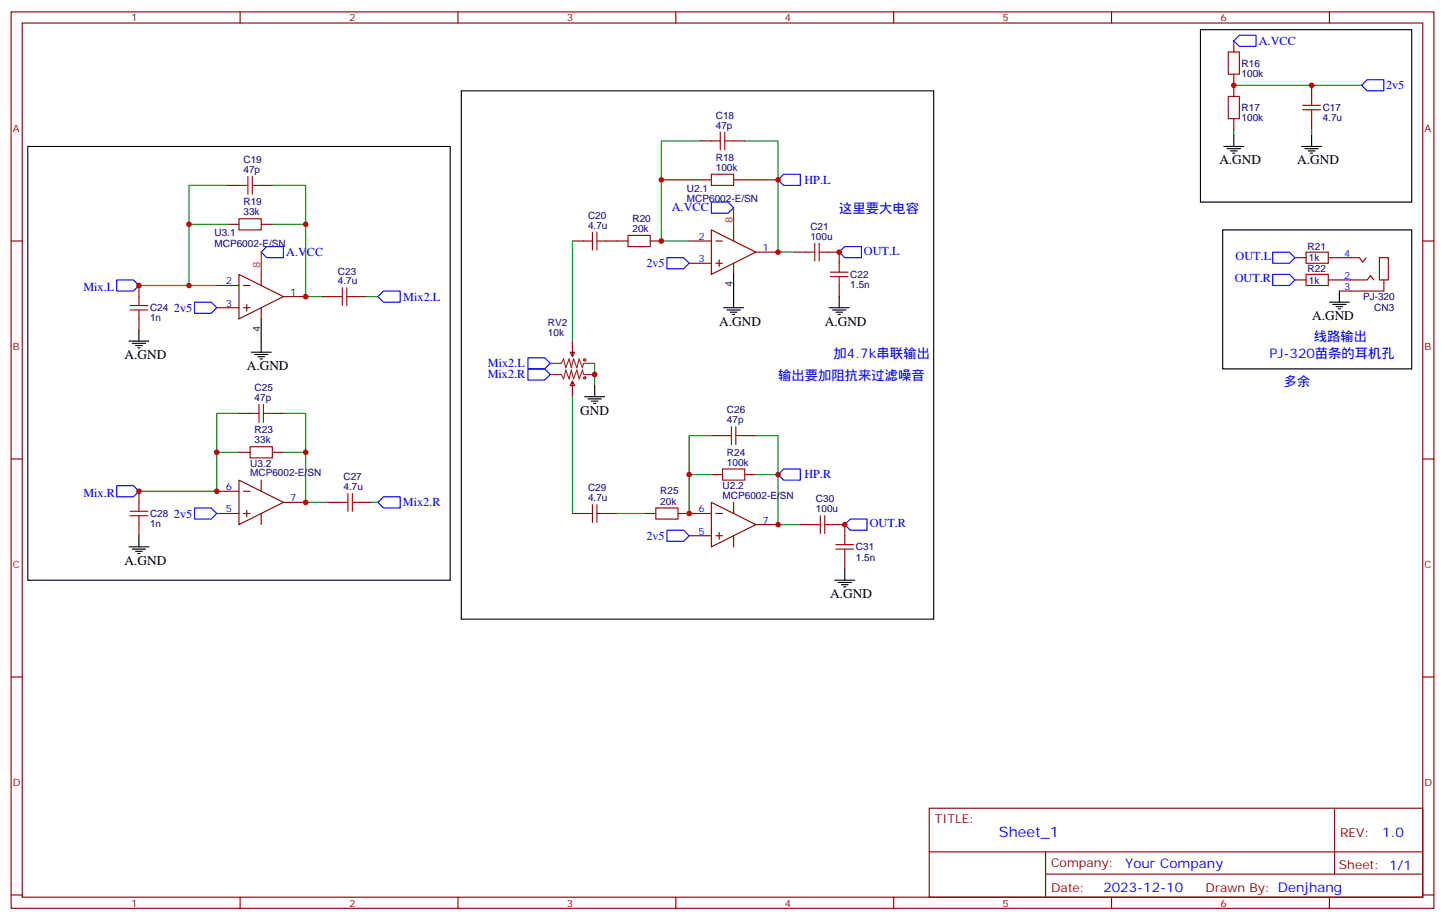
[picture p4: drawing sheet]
<svg xmlns="http://www.w3.org/2000/svg" width="459mm" height="292mm" viewBox="0 0 459 292" stroke-linecap="round" stroke-linejoin="round" font-family="sans-serif">
<g fill="none" stroke="#870000" stroke-width=".35">
<path d="M3.5 3.8h451.6v284.3h-451.6zM7.1 7.3h444.5v277.3h-444.5zM76.2 3.8v3.5M145.3 3.8v3.5M214.5 3.8v3.5M283.6 3.8v3.5M352.8 3.8v3.5M391.6 12.9v3.6M421.9 3.8v3.5M391.6 23.5v7.1M391.6 37.6v3.6M416.3 27.1v3.5"/>
<path d="M416.3 37.6v3.6M72.3 58.8h3.5M82.9 58.8h3.5M222.2 57h3.6M222.2 44.7h3.6M232.8 57h3.6M232.8 44.7h3.6M3.5 76.4h3.6M72.3 71.2h3.5M82.9 71.2h3.5M181.7 76.4h3.5M192.3 76.4h7"/>
<path d="M206.4 76.4h3.5M218.7 76.4h7.1M225.8 72.9l14.1 7.1-14.1 7zM227.2 76.4h2.1M232.8 72.9v3.5M239.9 80h7M252.2 80h3.6M262.8 80h3.5v3.5M451.6 76.4h3.5M44.1 90.6v3.5M68.8 90.6h7M68.8 97.6h7"/>
<path d="M75.8 87l14.2 7.1-14.2 7zM77.3 90.6h2.1M77.3 97.6h2.1M78.3 96.6v2.1M82.9 87v3.6M82.9 97.6v3.5M90 94.1h7M102.3 94.1h3.5M112.9 94.1h3.5M218.7 83.5h7.1M227.2 83.5h2.1M228.2 82.4v2.2"/>
<path d="M232.8 83.5v3.5M266.3 90.6v3.5M411 81.7h3.5M411 88.8h3.5M421.6 88.8h12.3l1.1-1.4 1 1.4M421.6 81.7h9.8l1.1 1.4 1.1-1.4M437.8 81.7h2.8v7.1h-2.8zM439.2 88.8v3.5h-14.1M44.1 101.1v3.6M181 111.7h1.4l-.7 1.4zM181.7 108.2v4.9M75.8 131.1h3.6"/>
<path d="M86.4 131.1h3.6M181.7 120.9l.7 1.4h-1.4zM181.7 120.9v4.9M225.8 138.2h3.5M236.4 138.2h3.5M3.5 145.6h3.6M44.1 155.8v3.5M68.8 155.8h7M75.8 152.3l14.2 7-14.2 7.1zM75.8 143.5h3.6M77.3 155.8h2.1M82.9 152.3v3.5"/>
<path d="M86.4 143.5h3.6M90 159.3h7M104.1 159.3h3.5M114.7 159.3h3.5M225.8 159.3l14.1 7.1-14.1 7.1zM225.8 150.5h3.5M232.8 159.3v3.6M236.4 150.5h3.5M451.6 145.6h3.5M44.1 166.4v3.5M68.8 162.9h7M77.3 162.9h2.1"/>
<path d="M78.3 161.8v2.1M82.9 162.9v3.5M181.7 162.9h3.5M192.3 162.9h3.5M204.6 162.9h3.5M215.2 162.9h10.6M218.7 169.9h7.1M227.2 162.9h2.1M227.2 169.9h2.1M228.2 168.9v2.1M232.8 169.9v3.6M239.9 166.4h7"/>
<path d="M254 166.4h3.5M264.6 166.4h3.5v3.5M268.1 177v3.5M3.5 214.7h3.6M451.6 214.7h3.5M294.9 256.4h156.7v28.2h-156.7zM423.5 256.4l.1 20.9M295 270.2h156.4M331.8 277.3h119.6M331.8 270.2v14.1M3.5 283.9h3.6M76.2 284.6v3.5"/>
<path d="M145.3 284.6v3.5M214.5 284.6v3.5M283.6 284.6v3.5M352.8 284.6v3.5M421.9 284.6v3.5M451.6 283.9h3.5"/>
</g>
<g fill="none" stroke="#000" stroke-width=".35">
<path d="M381 9.4h67v54.7h-67zM146.4 28.8h149.9v167.6h-149.9zM8.8 46.5h134.1v137.5h-134.1zM388.4 46.5h6.4M389.5 47.2h4.2M390.5 47.9h2.1M391.2 48.6h.7M391.6 42.9v3.6M413.1 46.5h6.4M414.2 47.2h4.2M415.2 47.9h2.1M415.9 48.6h.7"/>
<path d="M416.3 42.9v3.6M388.1 72.9h59.9v44.1h-59.9zM229.7 97.6h6.3M230.7 98.3h4.2M231.8 99h2.1M232.5 99.7h.7M232.8 87v10.6M263.2 97.6h6.3M264.2 98.3h4.3M265.3 99h2.1M266 99.7h.7M266.3 94.1v3.5"/>
<path d="M421.9 95.8h6.4M423 96.6h4.2M424 97.3h2.2M424.7 98h.7M425.1 92.3v3.5M40.9 108.2h6.4M42 108.9h4.2M43 109.6h2.2M43.7 110.3h.7M44.1 104.7v3.5M79.7 111.7h6.4M80.8 112.4h4.2"/>
<path d="M81.8 113.1h2.2M82.5 113.8h.8M82.9 101.1v10.6M185.6 125.8h6.3M186.6 126.5h4.3M187.7 127.2h2.1M188.4 128h.7M188.7 122.3v3.5M40.9 173.5h6.4M42 174.2h4.2M43 174.9h2.2M43.7 175.6h.7"/>
<path d="M44.1 169.9v3.6M264.9 184h6.4M266 184.7h4.2M267.1 185.5h2.1M267.8 186.2h.7M268.1 180.5v3.5"/>
</g>
<g fill="none" stroke="#00f" stroke-width=".35">
<path d="M393.3 11.2h5.3v3.5h-5.3l-1.7-1.8zM433.9 25.3h5.3v3.5h-5.3l-1.7-1.7zM246.9 57l1.8-1.7h5.3v3.5h-5.3zM82.9 80l1.8-1.8h5.3v3.5h-5.3zM225.8 64.1h5.3l1.7 1.8-1.7 1.7h-5.3zM266.3 80l1.8-1.8h5.3v3.5h-5.3zM403.9 80h5.3l1.8 1.7-1.8 1.8h-5.3zM37 88.8h5.3l1.8 1.8-1.8 1.7h-5.3zM61.7 95.8h5.3l1.8 1.8-1.8 1.8h-5.3zM119.9 94.1l1.8-1.8h5.3v3.5h-5.3zM211.7 81.7h5.3l1.7 1.8-1.7 1.8h-5.3zM403.9 87h5.3l1.8 1.8-1.8 1.8h-5.3z"/>
<path d="M167.6 113.5h5.3l1.7 1.8-1.7 1.7h-5.3zM167.6 117h5.3l1.7 1.8-1.7 1.7h-5.3zM37 154.1h5.3l1.8 1.7-1.8 1.8h-5.3zM121.7 157.6h5.3v3.5h-5.3l-1.8-1.8zM246.9 150.5l1.8-1.7h5.3v3.5h-5.3zM61.7 161.1h5.3l1.8 1.8-1.8 1.7h-5.3zM211.7 168.2h5.3l1.7 1.7-1.7 1.8h-5.3zM268.1 166.4l1.8-1.8h5.3v3.6h-5.3z"/>
</g>
<g fill="none" stroke="#008700" stroke-width=".35">
<path d="M391.6 27.1h40.6M72.3 58.8h-12.3v12.4M86.4 58.8h10.6v12.4M222.2 57h-12.3v19.4h8.8M222.2 44.7h-12.3v12.3M236.4 57h10.5v23h5.3M236.4 44.7h10.5v12.3M391.6 41.2v1.7M416.3 41.2v1.7M72.3 71.2h-12.3v19.4h8.8M86.4 71.2h10.6v22.9h5.3M181.7 76.4v31.8"/>
<path d="M44.1 90.6h15.9M116.4 94.1h3.5M188.7 115.3v7M75.8 131.1h-7v24.7h-24.7M90 131.1h7v12.4M181.7 125.8v37.1M225.8 138.2h-7.1v24.7M239.9 138.2h7v12.3M68.8 143.5h7M90 143.5h7v15.8h7.1M118.2 159.3h1.7M218.7 150.5h7.1"/>
<path d="M239.9 150.5h7v15.9h7.1M195.8 162.9h8.8"/>
</g>
<g fill="none" stroke="#a10000" stroke-width=".35">
<path d="M389.8 16.5h3.5v7h-3.5zM389.8 30.6h3.5v7h-3.5zM413.5 34.8h5.6M413.5 33.4h5.6M416.3 30.6v2.8M416.3 34.8v2.8M75.8 58.8h2.9M78.7 56v5.6M80.1 58.8h2.8M80.1 56v5.6M225.8 55.3h7v3.5h-7zM225.8 44.7h2.8"/>
<path d="M228.6 41.9v5.6M230 44.7h2.8M230 41.9v5.6M75.8 69.4h7.1v3.5h-7.1zM185.2 76.4h2.8M188 73.6v5.7M189.4 73.6v5.7M189.4 76.4h2.9M199.3 74.7h7.1v3.5h-7.1zM255.8 80h2.8M258.6 77.2v5.6M260 80h2.8"/>
<path d="M260 77.2v5.6M414.5 80h7.1v3.5h-7.1zM41.3 98.3h5.6M41.3 96.9h5.6M44.1 94.1v2.8M44.1 98.3v2.8M105.8 94.1h2.9M108.7 91.3v5.6M110.1 94.1h2.8M110.1 91.3v5.6M263.5 87.7h5.7M263.5 86.3h5.7"/>
<path d="M266.3 83.5v2.8M266.3 87.7v2.9M414.5 87h7.1v3.6h-7.1zM79.4 131.1h2.8M82.2 128.3v5.6M83.6 131.1h2.8M83.6 128.3v5.6M229.3 138.2h2.8M232.1 135.4v5.6M233.5 138.2h2.9M233.5 135.4v5.6M44.1 159.3v2.9"/>
<path d="M79.4 141.7h7v3.5h-7zM107.6 159.3h2.8M110.4 156.5v5.7M111.8 159.3h2.9M111.8 156.5v5.7M229.3 148.8h7.1v3.5h-7.1zM41.3 163.6h5.6M41.3 162.2h5.6M44.1 163.6v2.8M185.2 162.9h2.8M188 160.1v5.6M189.4 162.9h2.9"/>
<path d="M189.4 160.1v5.6M208.1 161.1h7.1v3.5h-7.1zM257.5 166.4h2.8M260.3 163.6v5.6M261.8 166.4h2.8M261.8 163.6v5.6M265.3 174.2h5.6M265.3 172.8h5.6M268.1 169.9v2.9M268.1 174.2v2.8"/>
<circle cx="185.6" cy="114.2" r=".35"/>
<circle cx="185.6" cy="119.8" r=".35"/>
</g>
<path d="M174.6 115.3h3.6l.7-1.5 .7 2.9 1-2.9 .7 2.9 .7-2.9 1.1 2.9 .7-2.9 1.1 2.9 .3-1.4h3.5M174.6 118.8h3.6l.7 1.4 .7-2.8 1 2.8 .7-2.8 .7 2.8 1.1-2.8 .7 2.8 1.1-2.8 .3 1.4h3.5" fill="none" stroke="#8c2424" stroke-width=".35"/>
<path d="M82.9 80v7M232.8 65.9v7" fill="none" stroke="#f00" stroke-width=".35"/>
<g fill="#c00">
<circle cx="68.8" cy="143.5" r=".88"/>
<circle cx="97" cy="71.2" r=".88"/>
<circle cx="60" cy="71.2" r=".88"/>
<circle cx="97" cy="143.5" r=".88"/>
<circle cx="60" cy="90.6" r=".88"/>
<circle cx="44.1" cy="90.6" r=".88"/>
<circle cx="44.1" cy="155.8" r=".88"/>
<circle cx="188.7" cy="118.8" r=".88"/>
<circle cx="209.9" cy="57" r=".88"/>
<circle cx="246.9" cy="57" r=".88"/>
<circle cx="246.9" cy="150.5" r=".88"/>
<circle cx="218.7" cy="150.5" r=".88"/>
<circle cx="209.9" cy="76.4" r=".88"/>
<circle cx="68.8" cy="155.8" r=".88"/>
<circle cx="97" cy="159.3" r=".88"/>
<circle cx="97" cy="94.1" r=".88"/>
<circle cx="246.9" cy="80" r=".88"/>
<circle cx="218.7" cy="162.9" r=".88"/>
<circle cx="246.9" cy="166.4" r=".88"/>
<circle cx="416.3" cy="27.1" r=".88"/>
<circle cx="391.6" cy="27.1" r=".88"/>
<circle cx="268.1" cy="166.4" r=".88"/>
<circle cx="266.3" cy="80" r=".88"/>
</g>
<text font-size="4.6" fill="#00f" x="317" y="265.4">Sheet_1</text>
<g font-size="4.2">
<text x="387" y="52.1">A.GND</text>
<text x="411.7" y="52.1">A.GND</text>
<text x="416.4" y="101.5">A.GND</text>
<text x="228.2" y="103.3">A.GND</text>
<text x="261.8" y="103.3">A.GND</text>
<text x="39.5" y="113.8">A.GND</text>
<text x="78.3" y="117.4">A.GND</text>
<text x="184.1" y="131.5">GND</text>
<text x="39.5" y="179.1">A.GND</text>
<text x="263.5" y="189.7">A.GND</text>
</g>
<g font-size="4.2" fill="#00f">
<text x="266.3" y="67.6">这里要大电容</text>
<text x="264.6" y="113.5">加4.7k串联输出</text>
<text x="402.9" y="113.5">PJ-320苗条的耳机孔</text>
<text x="417" y="108.2">线路输出</text>
<text x="246.9" y="120.5">输出要加阻抗来过滤噪音</text>
<text x="407.5" y="122.3">多余</text>
<text x="438.7" y="265.6">1.0</text>
<text x="357.1" y="275.2">Your Company</text>
<text x="350.2" y="283">2023-12-10</text>
</g>
<g font-size="3.9" fill="#00f">
<text x="399.5" y="14.1">A.VCC</text>
<text x="439.9" y="28.3">2v5</text>
<text x="255.3" y="58.3">HP.L</text>
<text x="213.2" y="67.1">A.VCC</text>
<text x="90.8" y="81.2">A.VCC</text>
<text x="274.2" y="80.8">OUT.L</text>
<text x="392.1" y="82.6">OUT.L</text>
<text x="205.1" y="84.8">2v5</text>
<text x="391.9" y="89.6">OUT.R</text>
<text x="26.5" y="92.3">Mix.L</text>
<text x="128" y="95.3">Mix2.L</text>
<text x="55.2" y="98.9">2v5</text>
<text x="154.8" y="116.5">Mix2.L</text>
<text x="154.8" y="120">Mix2.R</text>
<text x="255.3" y="151.8">HP.R</text>
<text x="26.5" y="157.6">Mix.R</text>
<text x="127.8" y="160.6">Mix2.R</text>
<text x="55.2" y="164.1">2v5</text>
<text x="276" y="167.2">OUT.R</text>
<text x="205.1" y="171.2">2v5</text>
</g>
<g font-size="3.9" fill="#800">
<text x="296.7" y="260.9">TITLE:</text>
<text x="425.3" y="265.6">REV:</text>
<text x="333.6" y="275.1">Company:</text>
<text x="425" y="275.8">Sheet: 1/1</text>
<text x="333.6" y="282.8">Date:</text>
<text x="382.6" y="282.9">Drawn By: Denjhang</text>
</g>
<g font-size="3.2" fill="#800">
<text x="41.6" y="6.8">1</text>
<text x="110.8" y="6.8">2</text>
<text x="179.9" y="6.8">3</text>
<text x="249.1" y="6.8">4</text>
<text x="318.2" y="6.8">5</text>
<text x="387.3" y="6.8">6</text>
<text x="4.1" y="41.9">A</text>
<text x="452.1" y="41.9">A</text>
<text x="4.1" y="111">B</text>
<text x="452.1" y="111">B</text>
<text x="4.1" y="180.2">C</text>
<text x="452.1" y="180.2">C</text>
<text x="4.1" y="249.3">D</text>
<text x="452.1" y="249.3">D</text>
<text x="41.6" y="287.6">1</text>
<text x="110.8" y="287.6">2</text>
<text x="179.9" y="287.6">3</text>
<text x="249.1" y="287.6">4</text>
<text x="318.2" y="287.6">5</text>
<text x="387.3" y="287.6">6</text>
</g>
<g font-size="3.2" fill="#000080">
<text x="394.1" y="21.1">R16</text>
<text x="394.1" y="24.4">100k</text>
<text x="394.1" y="35.2">R17</text>
<text x="419.8" y="35.2">C17</text>
<text x="227.2" y="40.8">47p</text>
<text x="227.2" y="37.6">C18</text>
<text x="394.1" y="38.5">100k</text>
<text x="419.8" y="38.4">4.7u</text>
<text x="77.3" y="51.8">C19</text>
<text x="227.2" y="51">R18</text>
<text x="77.3" y="54.9">47p</text>
<text x="227.2" y="54.2">100k</text>
<text x="77.3" y="65.2">R19</text>
<text x="218" y="64.1">MCP6002-E/SN</text>
<text x="218" y="60.9">U2.1</text>
<text x="77.3" y="68.3">33k</text>
<text x="186.6" y="69.4">C20</text>
<text x="200.7" y="70.4">R20</text>
<text x="68.1" y="75">U3.1</text>
<text x="186.6" y="72.6">4.7u</text>
<text x="200.7" y="73.6">20k</text>
<text x="257.2" y="76.1">100u</text>
<text x="257.2" y="72.9">C21</text>
<text x="68.1" y="78.2">MCP6002-E/SN</text>
<text x="415" y="79.4">R21</text>
<text x="415.4" y="82.9">1k</text>
<text x="107.3" y="87.1">C23</text>
<text x="269.9" y="88.2">C22</text>
<text x="415" y="86.4">R22</text>
<text x="415.4" y="89.9">1k</text>
<text x="107.3" y="90.2">4.7u</text>
<text x="269.9" y="91.4">1.5n</text>
<text x="432.6" y="95.3">PJ-320</text>
<text x="47.6" y="102">1n</text>
<text x="47.6" y="98.7">C24</text>
<text x="436.1" y="98.8">CN3</text>
<text x="173.9" y="106.4">10k</text>
<text x="173.9" y="103.3">RV2</text>
<text x="80.8" y="124.1">C25</text>
<text x="80.8" y="127.2">47p</text>
<text x="230.7" y="131.1">C26</text>
<text x="80.8" y="137.5">R23</text>
<text x="230.7" y="134.3">47p</text>
<text x="80.8" y="140.7">33k</text>
<text x="79.4" y="148.2">U3.2</text>
<text x="230.7" y="147.7">100k</text>
<text x="230.7" y="144.5">R24</text>
<text x="79.4" y="151.1">MCP6002-E/SN</text>
<text x="109" y="155.5">4.7u</text>
<text x="109" y="152.3">C27</text>
<text x="186.6" y="155.9">C29</text>
<text x="229.3" y="155.2">U2.2</text>
<text x="186.6" y="159">4.7u</text>
<text x="209.6" y="160.1">20k</text>
<text x="209.6" y="156.8">R25</text>
<text x="229.3" y="158.2">MCP6002-E/SN</text>
<text x="259" y="159.3">C30</text>
<text x="47.6" y="167.2">1n</text>
<text x="47.6" y="164">C28</text>
<text x="259" y="162.5">100u</text>
<text x="271.6" y="177.8">1.5n</text>
<text x="271.6" y="174.6">C31</text>
</g>
<g font-size="3.2" fill="#f00">
<text x="232.5" y="70.8" transform="rotate(-90 232.5 70.8)">8</text>
<text x="82.5" y="84.9" transform="rotate(-90 82.5 84.9)">8</text>
</g>
<g font-size="3.2" fill="#00f">
<text x="221.6" y="76.1">2</text>
<text x="221.6" y="83.1">3</text>
<text x="242" y="79.6">1</text>
<text x="426.6" y="81.4">4</text>
<text x="426.6" y="88.4">2</text>
<text x="71.7" y="90.2">2</text>
<text x="92.1" y="93.7">1</text>
<text x="426.6" y="92">3</text>
<text x="71.7" y="97.3">3</text>
<text x="71.7" y="155.5">6</text>
<text x="92.1" y="159">7</text>
<text x="71.7" y="162.5">5</text>
<text x="221.6" y="162.5">6</text>
<text x="242" y="166.1">7</text>
<text x="221.6" y="169.6">5</text>
</g>
<g font-size="3.2">
<text x="232.5" y="91.2" transform="rotate(-90 232.5 91.2)">4</text>
<text x="82.5" y="105.3" transform="rotate(-90 82.5 105.3)">4</text>
</g>
</svg>
